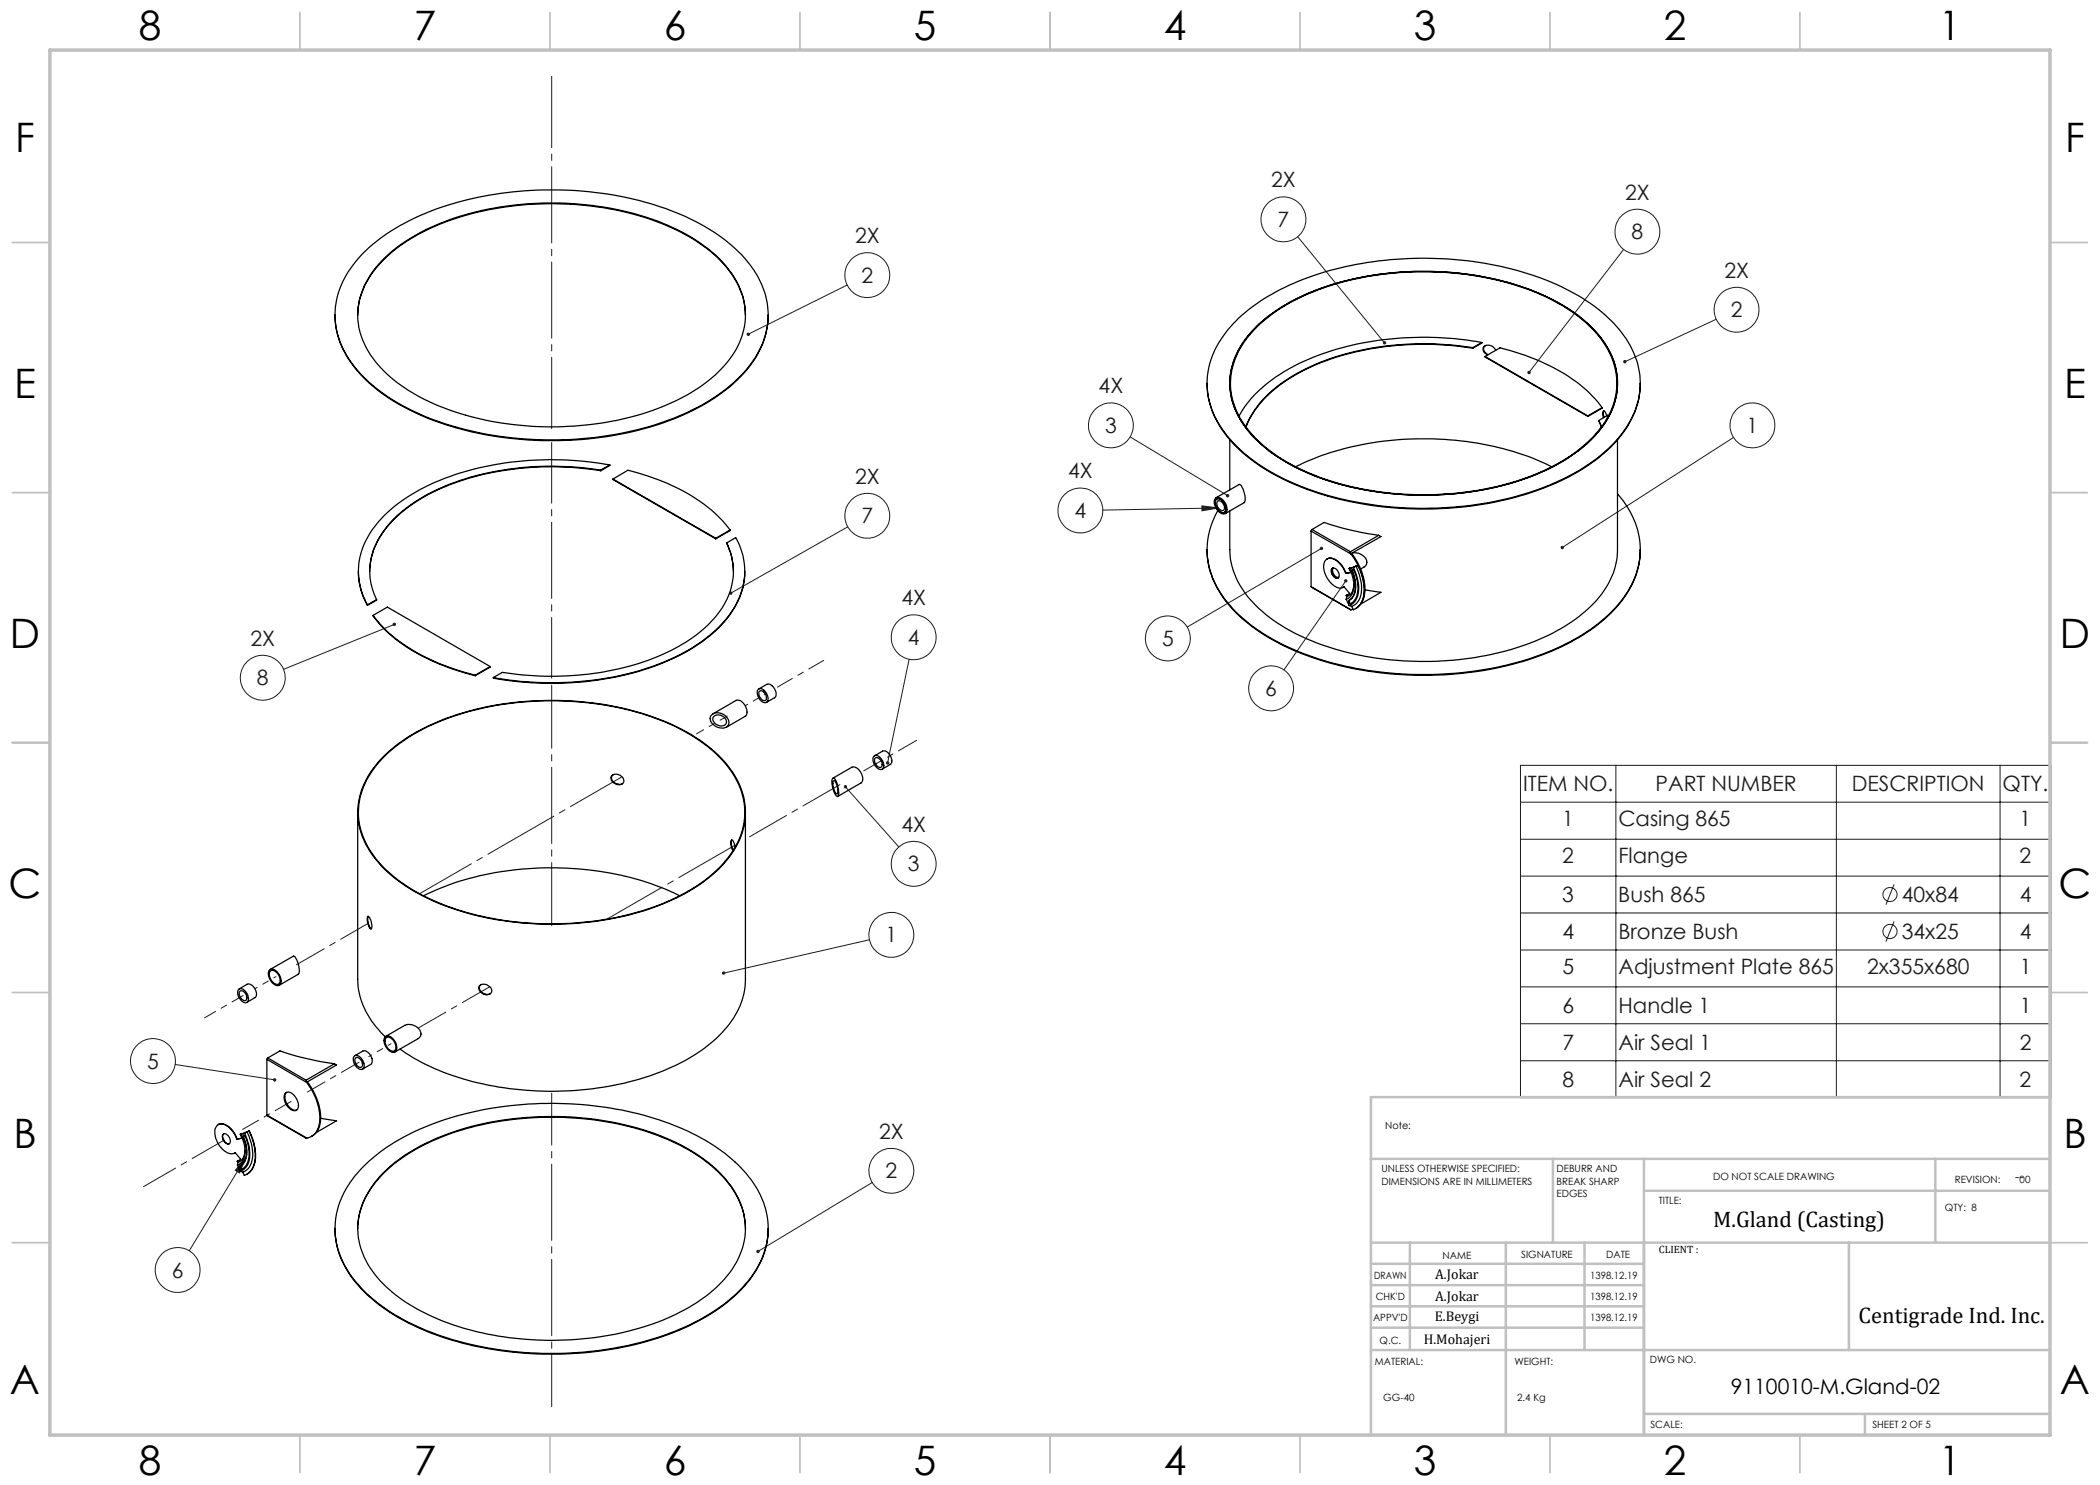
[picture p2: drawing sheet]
<svg xmlns="http://www.w3.org/2000/svg" width="420mm" height="297mm" viewBox="0 0 420 297" stroke-linecap="round" stroke-linejoin="round" font-family="sans-serif">
<g fill="none" stroke="#191924" stroke-width=".2">
<path d="M169.4 57l-19.8 9.8M259.5 47.3l17.4 21.3M324.7 49.9l-18.9 24.6M343.3 63.8l-18.3 8.6M226 87.4l19.5 11.7M346.7 87.5l-34.2 22M169.5 105.4l-23.3 13.2M240.4 101.2l3.3 .4-3.3 .6zM243.7 101.6l-23.1 .4M264.3 109.7l-26.8 15.7M269.2 116.2l-12.4 17.8M78.9 124.9l-22.2 9"/>
<path d="M181.8 131.9l-4.3 20.7M169.1 157.4l10.7 12M304.1 153.1h106.1v66.4h-106.1zM323.2 153.1v66.4M367.3 153.1v66.4M400 153.1v66.4M304.1 160.4h106.1M304.1 167.8h106.1M304.1 175.2h106.1M378.8 176.9l-1.6 4M173.9 188l-29.2 6.6M304.1 182.6h106.1"/>
<path d="M304.1 190h106.1M304.1 197.4h106.1M378.8 184.3l-1.6 4M35 212.9l19.9 3.1M304.1 204.7h106.1M304.1 212.2h106.1M49.2 231.5l-11.3 18.7M49.2 231.5l-1.3 3.1-.8-.5zM174.4 236.5l-22.8 13.8"/>
<circle cx="173.5" cy="55" r="4.5"/>
<circle cx="256.7" cy="43.9" r="4.5"/>
<circle cx="327.5" cy="46.3" r="4.5"/>
<circle cx="347.3" cy="61.9" r="4.5"/>
<circle cx="222.2" cy="85.1" r="4.5"/>
<circle cx="350.5" cy="85.1" r="4.5"/>
<circle cx="173.5" cy="103.1" r="4.5"/>
<circle cx="216.1" cy="102.1" r="4.5"/>
<circle cx="52.5" cy="135.6" r="4.5"/>
<circle cx="182.7" cy="127.4" r="4.5"/>
<circle cx="233.6" cy="127.7" r="4.5"/>
<circle cx="254.2" cy="137.7" r="4.5"/>
<circle cx="182.7" cy="172.8" r="4.5"/>
<circle cx="378" cy="178.9" r="1.41"/>
<circle cx="178.3" cy="187" r="4.5"/>
<circle cx="378" cy="186.3" r="1.42"/>
<circle cx="30.6" cy="212.2" r="4.5"/>
<circle cx="178.3" cy="234.2" r="4.5"/>
<circle cx="35.5" cy="254" r="4.5"/>
</g>
<path d="M110.3 85.7v-70.4" fill="none" stroke="#191924" stroke-width=".2" stroke-dasharray="15.2 1.3 1.3 1.3" stroke-dashoffset="1"/>
<path d="M110.3 135.6v-47.1" fill="none" stroke="#191924" stroke-width=".2" stroke-dasharray="15.2 1.3 1.3 1.3" stroke-dashoffset="3.1"/>
<path d="M110.3 185.1v-48.1" fill="none" stroke="#191924" stroke-width=".2" stroke-dasharray="15.2 1.3 1.3 1.3" stroke-dashoffset="2.6"/>
<path d="M110.3 281.3v-62.7" fill="none" stroke="#191924" stroke-width=".2" stroke-dasharray="15.2 1.3 1.3 1.3" stroke-dashoffset="4.8"/>
<path d="M172.8 154.2l10.5-6.1" fill="none" stroke="#191924" stroke-width=".2" stroke-dasharray="15.2 1.3 1.3 1.3" stroke-dashoffset="11"/>
<path d="M155.5 137.4l9.2-5.3" fill="none" stroke="#191924" stroke-width=".2" stroke-dasharray="15.2 1.3 1.3 1.3" stroke-dashoffset="11.8"/>
<path d="M168 156.9l-18.1 10.5" fill="none" stroke="#191924" stroke-width=".2" stroke-dasharray="15.2 1.3 1.3 1.3" stroke-dashoffset="6.7"/>
<path d="M78.2 208.7l-4.4 2.6" fill="none" stroke="#191924" stroke-width=".2" stroke-dasharray="15.2 1.3 1.3 1.3" stroke-dashoffset="14.6"/>
<path d="M145.4 143.2l-6.1 3.6" fill="none" stroke="#191924" stroke-width=".2" stroke-dasharray="15.2 1.3 1.3 1.3" stroke-dashoffset="13.6"/>
<path d="M73.7 184.6l-14.4 8.4" fill="none" stroke="#191924" stroke-width=".2" stroke-dasharray="15.2 1.3 1.3 1.3" stroke-dashoffset="8.8"/>
<path d="M48.6 199.1l-7.7 4.5" fill="none" stroke="#191924" stroke-width=".2" stroke-dasharray="15.2 1.3 1.3 1.3" stroke-dashoffset="12.7"/>
<path d="M71.8 212.4l-10.3 6" fill="none" stroke="#191924" stroke-width=".2" stroke-dasharray="15.2 1.3 1.3 1.3" stroke-dashoffset="11.2"/>
<path d="M58.2 220.3l-9.7 5.6" fill="none" stroke="#191924" stroke-width=".2" stroke-dasharray="15.2 1.3 1.3 1.3" stroke-dashoffset="11.6"/>
<path d="M44.9 228l-16.2 9.3" fill="none" stroke="#191924" stroke-width=".2" stroke-dasharray="15.2 1.3 1.3 1.3" stroke-dashoffset="7.8"/>
<path d="M83.6 205.6l14.4-8.3" fill="none" stroke="#191924" stroke-width=".2" stroke-dasharray="15.2 1.3 1.3 1.3" stroke-dashoffset="8.9"/>
<path d="M153.3 138.7l-4.2 2.4M51 197.7l4.2-2.4" fill="none" stroke="#191924" stroke-width=".2" stroke-dasharray="15.2 1.3 1.3 1.3" stroke-dashoffset="14.7"/>
<path d="M147 169.1l-25.8 14.8" fill="none" stroke="#191924" stroke-width=".2" stroke-dasharray="15.2 1.3 1.3 1.3" stroke-dashoffset="2.3"/>
<path d="M83.9 178.7l40.5-23.3" fill="none" stroke="#191924" stroke-width=".2" stroke-dasharray="15.2 1.3 1.3 1.3" stroke-dashoffset="3.3"/>
<g fill="none" stroke="#c0c0c0" stroke-width=".35">
<path d="M60 2.5v7.5M110 2.5v7.5M160 2.5v7.5M210 2.5v7.5M260 2.5v7.5M310 2.5v7.5M360 2.5v7.5M2.5 48.5h7.5M410 48.5h7.5M2.5 98.5h7.5M410 98.5h7.5M2.5 148.5h7.5"/>
<path d="M410 148.5h7.5M2.5 198.5h7.5M410 198.5h7.5M2.5 248.5h7.5M410 248.5h7.5M60 287v7.5M110 287v7.5M160 287v7.5M210 287v7.5M260 287v7.5M310 287v7.5M360 287v7.5"/>
</g>
<g fill="none" stroke="#c0c0c0" stroke-width=".5">
<path d="M410 219.4h-135.8v67.4M274.2 231.8h135.8M310.6 231.8v16.7M328.8 231.8v55.2M328.8 238.2h81.2M387.1 231.8v16.7M274.2 248.5h135.8M274.2 257h54.6M274.2 252.8h54.6M282 248.5v21.5M301.2 248.5v38.3M316.9 248.5v21.5"/>
<path d="M369.8 248.5v21.5M274.2 265.5h54.6M274.2 261.3h54.6M274.2 270h135.8M328.8 282.8h81.2M373 282.8v4.2"/>
</g>
<path d="M10 10h400v277h-400z" fill="none" stroke="#c0c0c0" stroke-width=".7"/>
<path d="M151.3 250.1v.4l.3-.2-.3 .2a.34 .34 0 0 0 .5 .1 .34 .34 0 0 0 .1-.5 .34 .34 0 0 0-.6 0zM144.4 194.4v.3l.3-.1-.3 .1a.34 .34 0 0 0 .5 .2 .34 .34 0 0 0 .1-.5 .34 .34 0 0 0-.6 0zM177.3 152.3v.1a.32 .32 0 0 0 .1 .5l.1-.3-.1 .3a.35 .35 0 0 0 .5-.4 .35 .35 0 0 0-.6-.2zM168.9 157.1a.35 .35 0 0 0 0 .6 .35 .35 0 0 0 .5-.3 .35 .35 0 0 0-.5-.3l.2 .3zM49.2 231.5l-1.3 3.1-.8-.5zM54.7 215.7l-.1 .1a.34 .34 0 0 0 .2 .5 .34 .34 0 0 0 .5-.3h-.4h.4a.38 .38 0 0 0-.2-.3 .38 .38 0 0 0-.4 0zM145.8 118.5v.3l.4-.2-.4 .2a.34 .34 0 0 0 .6 .1 .34 .34 0 0 0 0-.5 .34 .34 0 0 0-.6 .1zM78.6 124.6a.34 .34 0 0 0 .2 .6 .34 .34 0 0 0 .4-.5l-.3 .2 .3-.2a.34 .34 0 0 0-.6-.1zM149.4 66.6v.4l.2-.2-.2 .2a.34 .34 0 0 0 .4 .1 .34 .34 0 0 0 .1-.5 .34 .34 0 0 0-.5 0zM324.8 72l-.1 .5 .3-.1-.3 .1a.34 .34 0 0 0 .4 .1 .34 .34 0 0 0 .2-.4 .34 .34 0 0 0-.5-.2zM312.3 109.2l-.2 .3 .1 .2 .3-.2-.3 .2a.34 .34 0 0 0 .4 .1 .34 .34 0 0 0 .2-.5 .34 .34 0 0 0-.5-.1zM245.3 98.9a.34 .34 0 0 0 0 .5 .34 .34 0 0 0 .5-.1l-.3-.2 .3 .2a.34 .34 0 0 0-.1-.5 .34 .34 0 0 0-.4 .1zM240.4 101.2l3.3 .4-3.3 .6zM269 115.9a.35 .35 0 0 0-.1 .5 .35 .35 0 0 0 .5 0 .35 .35 0 0 0-.1-.5l-.1 .3 .1-.3zM264 109.5a.34 .34 0 0 0 .3 .5 .34 .34 0 0 0 .3-.5l-.3 .2 .3-.2a.33 .33 0 0 0-.6 0zM305.6 74.2l-.1 .2 .1 .4 .2-.3-.2 .3a.35 .35 0 0 0 .5-.3 .35 .35 0 0 0-.5-.3zM276.6 68.3v.1a.33 .33 0 0 0 .1 .4 .33 .33 0 0 0 .4 0l-.2-.2 .2 .2a.34 .34 0 0 0 0-.5 .34 .34 0 0 0-.5 0z" fill="#191924"/>
<g fill="none" stroke="#000" stroke-width=".25">
<path d="M72.7 50.5a44.4 44.4 0 0 1 20.8-10.6 70.4 70.4 0 0 1 43.5 3.3 31.6 31.6 0 0 1 14.2 11.5 15.5 15.5 0 0 1-1.4 18.6 35.6 35.6 0 0 1-14.9 10.3 70.4 70.4 0 0 1-50.8-.7 31.3 31.3 0 0 1-14.8-12 15.6 15.6 0 0 1 1.8-18.5zM76.7 51.8a39.5 39.5 0 0 1 19-9.5 63.2 63.2 0 0 1 37.9 2.8 28 28 0 0 1 13.5 10.8 13.9 13.9 0 0 1-1.9 16.8 34.4 34.4 0 0 1-15.7 9.7 63 63 0 0 1-42.9-1.7 27.6 27.6 0 0 1-13.2-10.9 13.9 13.9 0 0 1 1.8-16.3zM67 63a17.9 17.9 0 0 0 6.2 13 44.7 44.7 0 0 0 20.1 10.1 70.9 70.9 0 0 0 42.5-2.7 32.9 32.9 0 0 0 15.3-11.9 15.8 15.8 0 0 0 2.5-8.5M71.5 63a16 16 0 0 1 5.8-11.6 41 41 0 0 1 19.4-9.2 62.6 62.6 0 0 1 36.9 3.1 28.2 28.2 0 0 1 13.1 10.1 13.8 13.8 0 0 1 2.4 7.6M241.4 76.7a17.6 17.6 0 0 0 5.6 12.4 44 44 0 0 0 20.7 10.7 70.5 70.5 0 0 0 42.5-2.8 33.8 33.8 0 0 0 14.5-10.5 16.4 16.4 0 0 0 3.3-9.8M247.7 63.6a44.4 44.4 0 0 1 20.2-10 70.7 70.7 0 0 1 42.5 2.9 34.1 34.1 0 0 1 13.9 10 15.7 15.7 0 0 1-.1 20.5 37.2 37.2 0 0 1-16.9 11 70.5 70.5 0 0 1-47.8-1 32.7 32.7 0 0 1-15.4-11.8 15.5 15.5 0 0 1 .9-18.5zM251.5 65.1a41.9 41.9 0 0 1 20.3-9.5 62.6 62.6 0 0 1 36.8 3.4 28.3 28.3 0 0 1 12.8 10.3 14.1 14.1 0 0 1-1.6 16.9 34.4 34.4 0 0 1-16.5 10.1 63.3 63.3 0 0 1-41.1-1.4 29.5 29.5 0 0 1-13.5-10 14.1 14.1 0 0 1 1.2-18.1zM251.7 64.9a41.8 41.8 0 0 1 20.5-9.4 62.4 62.4 0 0 1 36.7 3.7 27.2 27.2 0 0 1 12.6 10.3 14 14 0 0 1-1.9 16.9 35 35 0 0 1-16.7 10 63.9 63.9 0 0 1-40.1-1.3 30.3 30.3 0 0 1-14.3-10.4 13.8 13.8 0 0 1 .7-16.9zM251.9 64.9a41.3 41.3 0 0 1 19.5-9.2 61.9 61.9 0 0 1 37.8 3.7 27 27 0 0 1 12.3 10.4 13.9 13.9 0 0 1-1.8 16.3 33.1 33.1 0 0 1-15.6 9.9 63.2 63.2 0 0 1-42.9-1.7 28 28 0 0 1-12.9-10.2 14 14 0 0 1 1.5-16.9zM294.6 69.5a58 58 0 0 0-32.8 3.9 24.7 24.7 0 0 0-11.9 10.3l-.7 1.7M294.6 69.6a58 58 0 0 0-32.8 4 24.7 24.7 0 0 0-11.9 10.2l-.7 1.6M294.6 69.5v.1"/>
<path d="M296.4 68.5a63.4 63.4 0 0 0-33.9 3 30.7 30.7 0 0 0-13.6 9.9l-1.1 1.8M296.4 68.5l-1.8 1M296.4 68.5l-1.8 1.1M297 71.3l3-1.7a40.1 40.1 0 0 1 17.9 9l2.5 2.9M297 71.3l20.6 11.9M297 71.3l20.6 12M297 69.2a1.05 1.05 0 0 0 .6 1.7M299.1 70.1a1.46 1.46 0 0 0-2.5-.5 1.27 1.27 0 0 0 .9 1.4M120.2 94a58.9 58.9 0 0 0-31.9 3.5 26 26 0 0 0-12.8 10.7 12.5 12.5 0 0 0-.2 11.7M120.2 94.2a58.4 58.4 0 0 0-31.9 3.4 26.4 26.4 0 0 0-12.5 10.1 13.9 13.9 0 0 0-1.9 6.6M120.2 94v.2M122 93a62.3 62.3 0 0 0-35.7 3.8 28.4 28.4 0 0 0-12.2 9.7 13.6 13.6 0 0 0-.6 14.5"/>
<path d="M122 93l-1.8 1.2M122 93l-1.8 1M122.6 95.8l3-1.8a39.7 39.7 0 0 1 17.8 9.1l1.2 1.1 1.4 1.8M122.6 95.8l20.6 12M122.6 95.8l20.6 11.9M243.2 100a1.09 1.09 0 0 1 1.6 .6 1.36 1.36 0 0 1 0 1.9 1.91 1.91 0 0 1-1.6-2.5zM243.2 99.6a1.78 1.78 0 0 1 2.1 1.4 1.17 1.17 0 0 1-.5 1.8 2.32 2.32 0 0 1-1.7-3.1zM243.2 99.6l4.7-2.7a2.28 2.28 0 0 1 1 2 1.95 1.95 0 0 1-.1 1.6l-3.8 2.2M246 87.9v10.1M259.1 93.3a60.1 60.1 0 0 1 32-5.3 55.7 55.7 0 0 1 19.2 5.3M317.6 83.2v.1M319.8 84.1l.5 1.3"/>
<path d="M320.4 81.5l-2.8 1.7M320.4 81.5l-2.8 1.8M320.8 82.2l-.1 .2 .1 1.1M321.3 83.1v-.1a.84 .84 0 0 0-.6-.8l-.1 .3 .1 1M321.7 83.2l-.1-.2-1.8 1.1M323.5 98.8a15.9 15.9 0 0 1 3.2 17.4 26.5 26.5 0 0 1-11.7 11.6 62.6 62.6 0 0 1-31 7.1 63 63 0 0 1-29.6-7.2 26.1 26.1 0 0 1-11.7-11.6 15.2 15.2 0 0 1 .9-14M323.5 87.9v22a16.7 16.7 0 0 1-7.1 12.9 44.3 44.3 0 0 1-20.3 8.5 61.5 61.5 0 0 1-35.7-4 27.3 27.3 0 0 1-12.5-10.4 14.3 14.3 0 0 1-1.9-7v-7.7M71.7 114.3a14 14 0 0 0 1.8 6.8M75.3 119.9v.1l-1.8 1.1M75.3 119.9l-1.8 1.1M143.2 107.7v.1M145.3 108.6l1.8-1.1a13.9 13.9 0 0 1-1.8 16.3 34 34 0 0 1-16.5 10 64.1 64.1 0 0 1-30.1 1.7"/>
<path d="M145.3 108.6a13.5 13.5 0 0 1-3.1 15.8 36.5 36.5 0 0 1-18.3 9.3 62.2 62.2 0 0 1-23.4 .8l-1.8 1M145.3 108.6a13.8 13.8 0 0 1 1.4 5.7M146 106l-2.8 1.7M146 106l-2.8 1.8M148.9 114.3a15.9 15.9 0 0 1-5.7 11.8 40.3 40.3 0 0 1-18.4 8.9 65 65 0 0 1-26.1 .6v-.1M241.4 109.9a17.1 17.1 0 0 0 5.2 12 41 41 0 0 0 18.2 10.4 71.1 71.1 0 0 0 44.7-1.7 33.9 33.9 0 0 0 15.3-11 15.9 15.9 0 0 0 3.2-9.7M243.5 100.2a1.27 1.27 0 0 1 1.3 1.8 1.06 1.06 0 0 1-1.4-1.1zM262.2 117.3l8 4.7M262.2 106.2v11.1M262.2 106.2l8 4.6M262.4 105.9l-.2 .3M262.4 105.9l2.4-1.4a60.5 60.5 0 0 0 10.9 2.6"/>
<path d="M262.4 105.9l7.7 4.4M265.4 111.8a2.23 2.23 0 0 1 2.7 .9l.7 1.1 .4 .8M266.3 113.8a.95 .95 0 0 1 1.4 .7 .66 .66 0 0 1 .2 .7 .66 .66 0 0 1-.6 .4 1.54 1.54 0 0 1-1-1.8zM266.5 113.6a1.4 1.4 0 0 0 1.2 2M266.7 113.6a1.31 1.31 0 0 0 1.1 1.9M268.8 117.4l-.1 .1M269.1 114.7a4.3 4.3 0 0 0-3.1-3 1.52 1.52 0 0 0-1.2 2 4.7 4.7 0 0 0 3.1 3.9h.4l.5-.2 1.1 1.3-.7 .4M269.2 114.6l-.1 .1M269.2 119.9l.6 1.2M269.2 119.1l.1 .2M269.3 119.3l-.1 .6M269.6 119l-.4 .1"/>
<path d="M269.9 113.7a5.8 5.8 0 0 1 .4 5.4l-.6 .6-.5 .2M269.9 113.7v-.1l-.1 .1 .4 .8-1.1 .2M270.1 113.6l-.2 .1M270.1 113.6v.1M270.1 110.3l.1 .5M270.2 114.5l-1 .1M270.2 110.8l1.4 2.3M270.4 114.3a5.6 5.6 0 0 1 0 5.3l-.6 .5M270.4 114.3a.23 .23 0 0 1 .1-.4 .23 .23 0 0 1 .3 .2 6.6 6.6 0 0 1 .2 5.8l-.8 .9M270.4 110.6a2.38 2.38 0 0 1 3 1.9l-.3 .7-1 .6M270.5 113.9v.3M270.5 114.2a5.2 5.2 0 0 1-.2 5.5l-.5 .4"/>
<path d="M270.5 114.2l-.1 .1M270.7 113.5a7.2 7.2 0 0 1 .4 6.5l-.7 .9-.6 .2M270.7 113.5l-.8 .2M270.8 116.9a2.36 2.36 0 0 1-1.5 2.4M271.2 113.2a7.9 7.9 0 0 1 .6 6.8l-.7 .9-.8 .4M271.2 113.2l-.5 .3M271.6 113.1a8.5 8.5 0 0 1 .6 7.5l-.8 .9-.7 .5-.4-.7M271.6 113.1l-.4 .1M271.6 113.1a9.2 9.2 0 0 1 .9 7.2l-.6 .8-.8 .6M271.6 113.1l-1.6 .6 .1-.1M271.6 113.1h.1M273 118l3.2 .5-4.1 2.3"/>
<path d="M275.7 107.1l.5 .2-5.9 3.4a11.5 11.5 0 0 1 2.5 8.5l-.6 1.4M275.7 107.1l-5.6 3.2M73.5 121v.1M74.6 123.1a31.6 31.6 0 0 0 15.4 10.4l5 1.5M74.6 123.1a27.9 27.9 0 0 0 12.5 9.4 53.7 53.7 0 0 0 7.9 2.6M74.6 123.1l2.9-1.7 20.5 11.9M95 135v.1M98 133.3l-3 1.7M98 133.3l-3 1.8M151.7 137.8a1.71 1.71 0 0 1 1.9 1.8 .77 .77 0 0 1-.4 .9 .77 .77 0 0 1-1-.3l-.5-.8a1.38 1.38 0 0 1 0-1.6zM151.8 137.8l1.6-.9a1.75 1.75 0 0 1 1.8 1.7v.7l-.2 .2-1.7 1M151.9 138.3a1.08 1.08 0 0 1 1.4 1.2 .55 .55 0 0 1-.4 .7 .55 .55 0 0 1-.7-.4 1.38 1.38 0 0 1-.3-1.5z"/>
<path d="M269.8 120.1a.44 .44 0 0 0 .4 .7M269.8 120.1v.1a.43 .43 0 0 0 .4 .5M269.8 121.1l.5 .2M270.2 120.7v.1M270.6 121.8l-.4 .2M76.5 151.5a38.6 38.6 0 0 1 17.8-9.4 62.9 62.9 0 0 1 39.9 2.7 28 28 0 0 1 12.8 10.3 14 14 0 0 1-1.6 16.9 33.1 33.1 0 0 1-14.6 9.5 63.1 63.1 0 0 1-43.9-1.2 29.6 29.6 0 0 1-12.6-9.6 13.9 13.9 0 0 1 .7-17.5zM76.9 151.3a39.3 39.3 0 0 1 19-9.5 62.7 62.7 0 0 1 38 3 28 28 0 0 1 12.9 10.2 13.8 13.8 0 0 1-1.5 16.9 34.3 34.3 0 0 1-16.5 10.2 63 63 0 0 1-41.1-1.6 28.7 28.7 0 0 1-13.8-10.6 13.9 13.9 0 0 1 1-16.3zM122.4 155.1a1.47 1.47 0 0 1 1.6-.1 1.47 1.47 0 0 1 .7 1.5 1.47 1.47 0 0 1-2.5-.6v-.3zM122.6 155a1.07 1.07 0 0 0-.2 1.1 1.07 1.07 0 0 0 .9 .7l.5 .1 .6-.1M142.2 143.1a2.13 2.13 0 0 1 2.3-.3 2.13 2.13 0 0 1 1.2 2 1.6 1.6 0 0 1-2.3 .6 1.64 1.64 0 0 1-1.2-2.3zM142.6 142.8l4.6-2.7a2.18 2.18 0 0 1 2.2 2.5l-.2 .6-3.9 2.2M142.7 143.4a1.52 1.52 0 0 1 1.7-.2 1.52 1.52 0 0 1 .8 1.5 1.56 1.56 0 0 1-1.7 .3 1.56 1.56 0 0 1-.9-1.5z"/>
<path d="M166.5 155.7l.1-.1a1.33 1.33 0 0 1 .9 1.4l.2 1a1.32 1.32 0 0 1-.2 1.3 3.8 3.8 0 0 1-1-3.6zM166.6 155.6l3.8-2.1a1.62 1.62 0 0 1 1.8 1.1 1.56 1.56 0 0 1 0 2l-4.6 2.7M166.7 156.2a1.13 1.13 0 0 1 .8 1.2l.1 .6a.49 .49 0 0 1-.3 .7 3.2 3.2 0 0 1-.6-2.5zM174.8 151.2a1.27 1.27 0 0 1 1.7 .9 1.17 1.17 0 0 1-.3 1.8 1.96 1.96 0 0 1-1.4-2.7zM174.9 151.2l1.6-1a1.32 1.32 0 0 1 1.6 1 1.31 1.31 0 0 1-.1 1.7l-1.6 .9M175 151.7a1.09 1.09 0 0 1 1.4 1.2 .53 .53 0 0 1-.4 .6 .53 .53 0 0 1-.6-.3l-.1-.2a1.24 1.24 0 0 1-.3-1.3zM71.5 162.5v33.4a16.3 16.3 0 0 0 5.5 11.5M84.7 179.2a59.2 59.2 0 0 1 32-5.3 53.7 53.7 0 0 1 19.2 5.3M146.4 168l-.1 .7 .3 1.3M147 169.4l-.1-.6a.74 .74 0 0 0-.6-.8l-.1 .8 .4 1.4M149.1 162.5v33.4a15.6 15.6 0 0 1-5.3 11.2 38.9 38.9 0 0 1-17.9 9.3 63.5 63.5 0 0 1-38.1-2.3 39.4 39.4 0 0 1-7.8-4.3M47.7 197.9a1.51 1.51 0 0 1 1.9 1.5 .78 .78 0 0 1-.3 1.1 .78 .78 0 0 1-1-.4 1.89 1.89 0 0 1-.6-2.2z"/>
<path d="M47.8 197.8l1.6-1a1.88 1.88 0 0 1 1.9 2.4l-.3 .3-1.6 1M47.9 198.3a1.11 1.11 0 0 1 1.5 1.3 .55 .55 0 0 1-.4 .5 .55 .55 0 0 1-.7-.3l-.1-.1a1.27 1.27 0 0 1-.3-1.4zM53.8 194.1a1.11 1.11 0 0 1 1.8 .4l.2 .4a1.49 1.49 0 0 1-.1 2.2 2.32 2.32 0 0 1-2-2.5zM54 193.9l4.7-2.7a1.24 1.24 0 0 1 .8 1.2l.2 .5a2.26 2.26 0 0 1-.1 2l-3.8 2.2M54.1 194.2a1.38 1.38 0 0 1 1.7 1.1 .96 .96 0 0 1-.4 1.6 1.97 1.97 0 0 1-1.3-2.7zM73.5 183.3a1.37 1.37 0 0 1 .8 1.5 .78 .78 0 0 1-.1 1 2.89 2.89 0 0 1-.7-2.5zM73.6 183.3a2.74 2.74 0 0 0 .7 2.4M96.1 197a1.6 1.6 0 0 1 2.2 1.4 1.42 1.42 0 0 1-1.7 .4 1.42 1.42 0 0 1-.8-1.5zM96.2 197a1.01 1.01 0 0 0 .5 1.7l.7 .2 .6-.1M53.4 211.9v11.1M53.4 211.9l7.9 4.6M53.6 211.6l-.2 .3"/>
<path d="M53.6 211.6l2.4-1.4a60.5 60.5 0 0 0 10.9 2.6M53.6 211.6l7.6 4.4M57.1 218.6a1.38 1.38 0 0 1 1.9 .7 2.05 2.05 0 0 1 .3 2.7 2.03 2.03 0 0 1-2.3-1.7 1.75 1.75 0 0 1 .1-1.7zM57.3 218.5a2.07 2.07 0 0 0 .3 2.7 1.69 1.69 0 0 0 1.7 .8M61.2 216l.1 .5M61.3 216.5a11.1 11.1 0 0 1 2.4 8.9 2.97 2.97 0 0 1-2.4 2.2M66.9 212.8l.4 .2-5.8 3.4a11.5 11.5 0 0 1 2.5 8.5 3.5 3.5 0 0 1-1.7 2.4M66.9 212.8l-5.7 3.2M70.8 211.2a1.23 1.23 0 0 1 1.7 .9 1.35 1.35 0 0 1 0 1.8 1.8 1.8 0 0 1-1.8-1.9zM71 211.1l1.6-.9a1.75 1.75 0 0 1 1.8 1.7v.7l-.2 .3-1.7 .9M71.2 211.6a1.22 1.22 0 0 1 1.1 .6 1.22 1.22 0 0 1-.1 1.3 1.36 1.36 0 0 1-1-1.9zM77.1 207.3a1.43 1.43 0 0 1 1.8 .9 1.59 1.59 0 0 1 0 2.2 2.05 2.05 0 0 1-2.1-1.9v-.8z"/>
<path d="M77.2 207.3l3.8-2.2a2.29 2.29 0 0 1 3.2 1.9l-.6 .7M77.3 207.5a1.65 1.65 0 0 1 1.8 1.5 .79 .79 0 0 1-.6 1.2 1.98 1.98 0 0 1-1.2-2.7zM83.6 207.7l-4.6 2.7M43.6 224.9a1.86 1.86 0 0 1 2.3 .6l.8 .9 .7 1.4M44.6 226.9a.95 .95 0 0 1 1.3 .7 .69 .69 0 0 1 .2 .8 .69 .69 0 0 1-.6 .4l-.1-.1a1.52 1.52 0 0 1-.8-1.8zM44.7 226.8a1.34 1.34 0 0 0 1.2 1.9M47 230.5l1.1 1.3-.7 .4M47 230.5l-.1 .1M47.4 227.9a4.1 4.1 0 0 0-3.3-3.1 1.75 1.75 0 0 0-1.1 2.4 4.3 4.3 0 0 0 3.3 3.5l.7-.2M47.4 227.8v.1M47.4 232.2l.2 .3M47.5 233l.6 1.2"/>
<path d="M47.6 232.5l-.1 .5M47.8 232.1l-.4 .1M48 226.8l.4 .8-1 .3M48 226.8l.1 .1M48.1 233.2l-.1 .3 .4 .4M48.1 234.2l.4 .2M48.1 226.9a5.9 5.9 0 0 1 .4 5.3l-.6 .6-.4 .2M48.1 233.2h-.1M48.3 226.7l-.3 .1M48.3 226.7v.1M48.4 227.6l-1 .2M48.6 227.4a5.6 5.6 0 0 1 0 5.3l-.7 .7 .2 .3 .3 .2"/>
<path d="M48.6 227.4v-.3h.3a6.5 6.5 0 0 1 .3 6l-.8 .8M48.7 227v.4M48.7 227.4a5.3 5.3 0 0 1-.2 5.5l-.4 .3M48.7 227.4h-.1M48.9 226.6a7.7 7.7 0 0 1 .6 6.3l-.7 1-.7 .3M48.9 226.6l-.8 .3M49 230a2.48 2.48 0 0 1-1.4 2.5M49.4 226.4a7.9 7.9 0 0 1 .6 6.7l-.5 .8-1 .5M49.4 226.4l-.5 .2M49.8 226.2a9.2 9.2 0 0 1 .8 7.2 2.9 2.9 0 0 1-1.7 1.7l-.4-.7M49.8 226.2l-.4 .2M49.9 226.2a9 9 0 0 1 .8 7.2 2.82 2.82 0 0 1-1.3 1.4"/>
<path d="M49.9 226.2l-1.7 .6 .1-.1M49.9 226.2h-.1M53.4 223l7.8 4.6h.1M53.4 223l7.9 4.6M64.1 223.7l3.2 .5-4 2.3M72.6 233.4a41.9 41.9 0 0 1 18.5-10.1 71.9 71.9 0 0 1 42.7 1.4 36.8 36.8 0 0 1 15.5 10 15.7 15.7 0 0 1 2.6 17.9 27.7 27.7 0 0 1-12.2 11.5 64.1 64.1 0 0 1-31.3 6.6 63.1 63.1 0 0 1-27.6-6.7 28.7 28.7 0 0 1-11.8-10.9 15.7 15.7 0 0 1 2.5-18.5zM76.6 234.7a38.6 38.6 0 0 1 17.7-9.4 63.3 63.3 0 0 1 39 2.4 28.7 28.7 0 0 1 13.7 10.7 14 14 0 0 1-1.7 16.9 33.5 33.5 0 0 1-15.5 9.7 63.5 63.5 0 0 1-42.1-1.1 29.6 29.6 0 0 1-13.9-10.6 13.8 13.8 0 0 1 .8-16.3zM67 245.7a17.3 17.3 0 0 0 5.7 12.6 43.2 43.2 0 0 0 19.8 10.3 71.6 71.6 0 0 0 42.6-2.3 34.6 34.6 0 0 0 15.3-11 16.1 16.1 0 0 0 3.2-9.6M71.5 245.7a16.1 16.1 0 0 1 5.6-11.4 40.1 40.1 0 0 1 19.3-9.3 63.5 63.5 0 0 1 36.9 2.8 29.7 29.7 0 0 1 13.3 10.1 14 14 0 0 1 2.5 7.8"/>
</g>
<g font-size="8.1">
<text x="27.8" y="8">8</text>
<text x="82.8" y="8">7</text>
<text x="132.8" y="8">6</text>
<text x="182.8" y="8">5</text>
<text x="232.8" y="8">4</text>
<text x="282.8" y="8">3</text>
<text x="332.8" y="8">2</text>
<text x="387.8" y="8">1</text>
<text x="3" y="30.4">F</text>
<text x="413" y="30.4">F</text>
<text x="2.8" y="79.6">E</text>
<text x="412.8" y="79.6">E</text>
<text x="2" y="129.6">D</text>
<text x="412" y="129.6">D</text>
<text x="1.7" y="179.6">C</text>
<text x="411.7" y="179.6">C</text>
<text x="2.7" y="229.6">B</text>
<text x="412.7" y="229.6">B</text>
<text x="2" y="278.9">A</text>
<text x="412" y="278.9">A</text>
<text x="27.8" y="295">8</text>
<text x="82.8" y="295">7</text>
<text x="132.8" y="295">6</text>
<text x="182.8" y="295">5</text>
<text x="232.8" y="295">4</text>
<text x="282.8" y="295">3</text>
<text x="332.8" y="295">2</text>
<text x="387.8" y="295">1</text>
</g>
<g font-size="4.5">
<text x="342.6" y="245.3">M.Gland (Casting)</text>
<text x="371.7" y="264.6">Centigrade Ind. Inc.</text>
</g>
<g font-size="4.2" fill="#191924">
<text x="254.2" y="37.4">2X</text>
<text x="325" y="39.9">2X</text>
<text x="255.5" y="45.4">7</text>
<text x="326.3" y="47.9">8</text>
<text x="171" y="48.6">2X</text>
<text x="172.3" y="56.5">2</text>
<text x="344.9" y="55.5">2X</text>
<text x="346.2" y="63.5">2</text>
<text x="219.7" y="78.6">4X</text>
<text x="221" y="86.6">3</text>
<text x="349.3" y="86.6">1</text>
<text x="213.6" y="95.7">4X</text>
<text x="171" y="96.7">2X</text>
<text x="172.3" y="104.7">7</text>
<text x="214.9" y="103.6">4</text>
<text x="180.3" y="121">4X</text>
<text x="50.1" y="129.1">2X</text>
<text x="181.6" y="129">4</text>
<text x="232.4" y="129.2">5</text>
<text x="51.4" y="137.1">8</text>
<text x="253.1" y="139.2">6</text>
<text x="304.6" y="158.3">ITEM NO.</text>
<text x="331.1" y="158.3">PART NUMBER</text>
<text x="370.4" y="158.3">DESCRIPTION</text>
<text x="400.5" y="158.3">QTY.</text>
<text x="180.3" y="166.3">4X</text>
<text x="312.5" y="165.2">1</text>
<text x="323.7" y="165.2">Casing 865</text>
<text x="403.9" y="165.2">1</text>
<text x="312.5" y="172.6">2</text>
<text x="323.7" y="172.6">Flange</text>
<text x="403.9" y="172.6">2</text>
<text x="181.6" y="174.3">3</text>
<text x="312.5" y="180.5">3</text>
<text x="323.7" y="180.5">Bush 865</text>
<text x="380.3" y="180.5">40x84</text>
<text x="403.9" y="180.5">4</text>
<text x="177.1" y="188.5">1</text>
<text x="312.5" y="187.9">4</text>
<text x="323.7" y="187.9">Bronze Bush</text>
<text x="380.3" y="187.9">34x25</text>
<text x="403.9" y="187.9">4</text>
<text x="312.5" y="194.8">5</text>
<text x="323.7" y="194.8">Adjustment Plate 865</text>
<text x="373.4" y="194.8">2x355x680</text>
<text x="403.9" y="194.8">1</text>
<text x="312.5" y="202.6">6</text>
<text x="323.7" y="202.6">Handle 1</text>
<text x="403.9" y="202.6">1</text>
<text x="312.5" y="210">7</text>
<text x="323.7" y="210">Air Seal 1</text>
<text x="403.9" y="210">2</text>
<text x="29.4" y="213.7">5</text>
<text x="312.5" y="217.4">8</text>
<text x="323.7" y="217.4">Air Seal 2</text>
<text x="403.9" y="217.4">2</text>
<text x="175.8" y="227.7">2X</text>
<text x="177.1" y="235.7">2</text>
<text x="34.4" y="255.5">6</text>
</g>
<text font-size="4.2" x="346.2" y="278.8">9110010-M.Gland-02</text>
<g font-size="2.8">
<text x="287" y="255.9">A.Jokar</text>
<text x="287" y="260.1">A.Jokar</text>
<text x="284.7" y="268.7">H.Mohajeri</text>
<text x="286.9" y="264.2">E.Beygi</text>
</g>
<text font-size="2.5" x="403" y="236.1">--</text>
<text font-size="2.1" x="331.8" y="250.7">CLIENT :</text>
<g font-size="2">
<text x="277" y="225.8">Note:</text>
<text x="276.3" y="234.5">UNLESS OTHERWISE SPECIFIED:</text>
<text x="276.3" y="237">DIMENSIONS ARE IN MILLIMETERS</text>
<text x="311.3" y="234.5">DEBURR AND</text>
<text x="311.3" y="237">BREAK SHARP</text>
<text x="311.3" y="239.5">EDGES</text>
<text x="342.6" y="236">DO NOT SCALE DRAWING</text>
<text x="391" y="236.6">REVISION:</text>
<text x="403.9" y="236.6">00</text>
<text x="331.8" y="240.8">TITLE:</text>
<text x="389" y="242.2">QTY: 8</text>
<text x="288.5" y="251.7">NAME</text>
<text x="304.2" y="251.7">SIGNATURE</text>
<text x="321.2" y="251.7">DATE</text>
<text x="274.8" y="255.9">DRAWN</text>
<text x="318" y="255.9">1398.12.19</text>
<text x="275.1" y="260.1">CHK'D</text>
<text x="318" y="260.1">1398.12.19</text>
<text x="274.6" y="264.2">APPV'D</text>
<text x="275.9" y="268.7">Q.C.</text>
<text x="318" y="264.2">1398.12.19</text>
<text x="275" y="273">MATERIAL:</text>
<text x="302.9" y="273">WEIGHT:</text>
<text x="330" y="272.5">DWG NO.</text>
<text x="276.7" y="280.2">GG-40</text>
<text x="303.4" y="280.2">2.4 Kg</text>
<text x="330.1" y="285.6">SCALE:</text>
<text x="374.5" y="285.6">SHEET 2 OF 5</text>
</g>
</svg>
